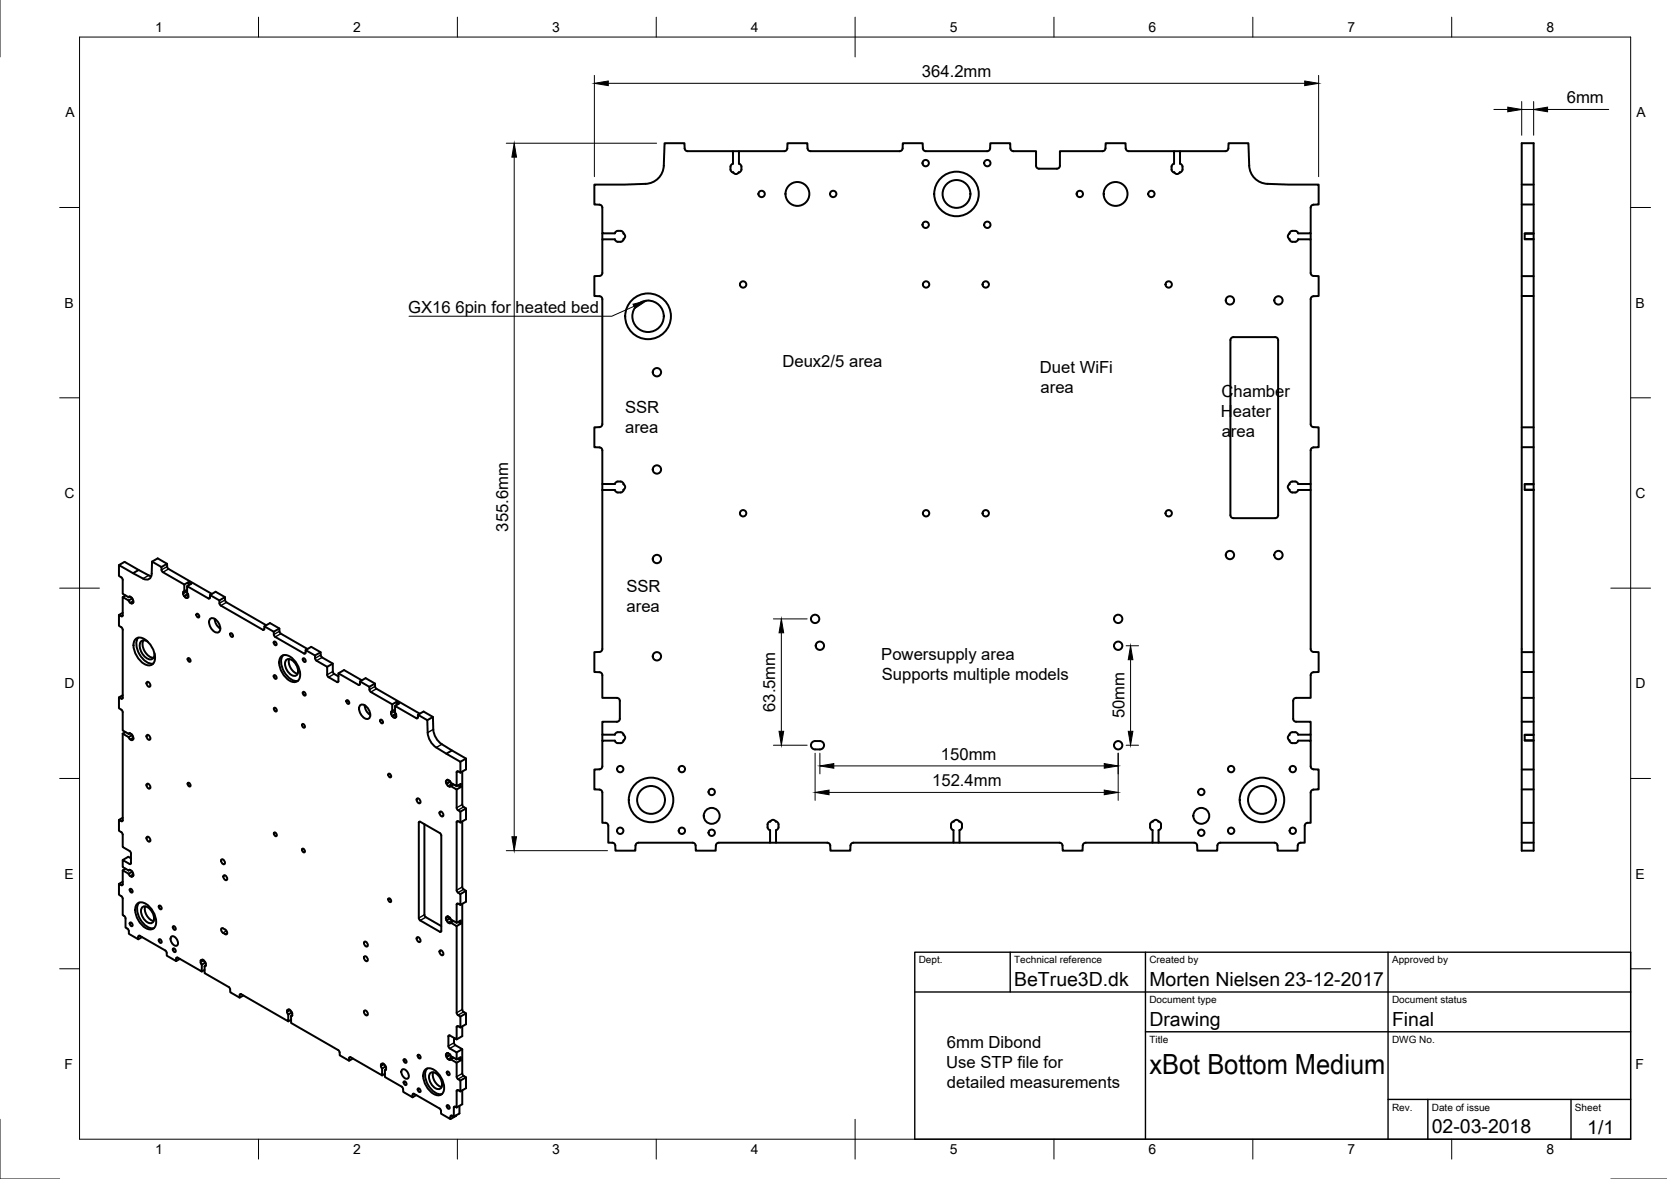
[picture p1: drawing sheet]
<svg xmlns="http://www.w3.org/2000/svg" width="420mm" height="297mm" viewBox="0 0 420 297" stroke-linecap="round" stroke-linejoin="round" font-family="sans-serif">
<!-- layer: Visible -->
<g fill="none" stroke="#000" stroke-width=".5">
<path d="M184.7 38.1h1.5M295.9 38.1h1.5M383.5 36.1h3v178.2h-3zM151.8 58.8v1.5M330.3 58.8v1.5M383.5 51.5h3M383.5 46.5h3M384.3 58.9h2.2M386.5 58.8h-2.2v1.5h2.2M383.5 69.6h3M383.5 74.6h3M384.3 60.2h2.2"/>
<path d="M310.3 85.2l.6-.3h10.5a.75 .75 0 0 1 .7 .8v44.1a.75 .75 0 0 1-.7 .7h-10.5a.75 .75 0 0 1-.8-.7v-44.1zM383.5 107.7h3M383.5 112.7h3M151.8 121.9v41.6l-.4 .7-1.6 .1v5l1.3 .1a.75 .75 0 0 1 .7 .7v5.7h3.7a.75 .75 0 0 1 .7 .8v4.5l-.2 .5-.5 .2h-3.7v3.3h3.2a1.22 1.22 0 0 1 1.1-.7 1.22 1.22 0 0 1 1.1 .7 .89 .89 0 0 1 0 1.5 1.22 1.22 0 0 1-1.1 .7 1.22 1.22 0 0 1-1.1-.7h-3.2v6.5a.75 .75 0 0 1-.7 .7l-1.3 .1v5l1.6 .1 .4 .4v7.9l1.1 .1 .4 .4v4.5h1l.5 .2 .3 .5v1.3h5l.1-1.3a.75 .75 0 0 1 .7-.7h13.7l.7 .5 .1 1.5h5v-1.3a.75 .75 0 0 1 .8-.7h12.9v-3.2a1.22 1.22 0 0 1-.7-1 1.22 1.22 0 0 1 .7-1.1 .89 .89 0 0 1 1.5 0 1.22 1.22 0 0 1 .7 1.1 1.22 1.22 0 0 1-.7 1v3.2h12.9a.75 .75 0 0 1 .8 .7v1.3h5l.1-1.5 .7-.5h25.2v-3.2h-.2a1.28 1.28 0 0 1 .2-2.1 .89 .89 0 0 1 1.5 0 1.22 1.22 0 0 1 .7 1.1 1.22 1.22 0 0 1-.7 1v3.2h25.2a.75 .75 0 0 1 .8 .7v1.3h5.1l.1-1.5 .7-.5h16.8v-3.2h-.2a1.28 1.28 0 0 1 .2-2.1 .89 .89 0 0 1 1.5 0 1.22 1.22 0 0 1 .7 1.1 1.22 1.22 0 0 1-.7 1v3.2h9a.75 .75 0 0 1 .7 .7l.1 1.3h5l.1-1.5 .7-.5h13.6a.75 .75 0 0 1 .8 .7v1.3h5l.1-1.3 .2-.5 .5-.2h1l.1-4.5 .4-.4 1-.1 .1-7.9 .4-.4 1.6-.1v-5l-1.3-.1a.75 .75 0 0 1-.8-.7v-6.5h-3.1a1.22 1.22 0 0 1-1.1 .7 1.22 1.22 0 0 1-1.1-.7 .89 .89 0 0 1 0-1.5 1.22 1.22 0 0 1 1.1-.7 1.22 1.22 0 0 1 1.1 .7h3.1v-3.3h-3.6l-.5-.2-.3-.5v-4.5a.75 .75 0 0 1 .8-.8h3.6v-5.7a.75 .75 0 0 1 .8-.7l1.3-.1v-5l-1.6-.1-.5-.7v-40.1h-3.1l-.1 .3a1.27 1.27 0 0 1-2.1-.3 .89 .89 0 0 1 0-1.5 1.22 1.22 0 0 1 1.1-.6 1.22 1.22 0 0 1 1.1 .6h3.1v-8.4a.75 .75 0 0 1 .8-.8h1.3v-5l-1.6-.2-.5-.6v-31.5a.75 .75 0 0 1 .8-.8h1.3v-5l-1.6-.1-.4-.4-.1-8.8h-3.1l-.1 .2a1.27 1.27 0 0 1-2.1-.2 .89 .89 0 0 1 0-1.5 1.22 1.22 0 0 1 1.1-.7 1.22 1.22 0 0 1 1.1 .7h3.1v-6.5a.75 .75 0 0 1 .8-.7l1.3-.1v-5l-13-.2a4.8 4.8 0 0 1-4.5-4.6l-.2-5.6h-5.1l-.1 1.5-.6 .5h-11.5v3.2h.3a1.28 1.28 0 0 1-.3 2.1 .89 .89 0 0 1-1.5 0 1.22 1.22 0 0 1-.7-1.1 1.22 1.22 0 0 1 .7-1v-3.2h-11.4a.75 .75 0 0 1-.8-.7v-1.3h-5l-.1 1.5-.7 .5h-10.8v3.6l-.2 .6-.5 .2h-4.5a.75 .75 0 0 1-.8-.8v-3.6h-5.7a.75 .75 0 0 1-.7-.7l-.1-1.3h-5l-.1 1.5-.7 .5h-15.4a.75 .75 0 0 1-.8-.7v-1.3h-5.1l-.1 1.5-.6 .5h-22.5a.75 .75 0 0 1-.8-.7v-1.3h-5l-.1 1.5-.7 .5h-11.5v3.2h.3a1.28 1.28 0 0 1-.3 2.1 .89 .89 0 0 1-1.5 0 1.22 1.22 0 0 1-.6-1.1 1.22 1.22 0 0 1 .6-1v-3.2h-11.4a.75 .75 0 0 1-.7-.7l-.1-1.3h-5l-.3 6.4a4.8 4.8 0 0 1-4.5 3.8l-12.9 .2v5l1.3 .1a.75 .75 0 0 1 .7 .7v6.5h3.2a1.22 1.22 0 0 1 1.1-.7 1.22 1.22 0 0 1 1.1 .7 .89 .89 0 0 1 0 1.5 1.22 1.22 0 0 1-1.1 .7 1.22 1.22 0 0 1-1.1-.7h-3.2v8.5a.75 .75 0 0 1-.7 .7l-1.3 .1v5l1.6 .1 .4 .7v31.5a.75 .75 0 0 1-.7 .7l-1.3 .1v5l1.6 .1 .4 .4v8.7h3.2l.1-.2a1.28 1.28 0 0 1 2.1 .2 .89 .89 0 0 1 0 1.5 1.22 1.22 0 0 1-1.1 .7 1.22 1.22 0 0 1-1.1-.7h-3.2M330.3 121.9v1.5M384.3 122h2.2M384.3 123.4h2.2M386.5 121.9h-2.2v1.5h2.2M30 142.4l1.4-.8a33.5 33.5 0 0 0 6.5 3.5l.2 .1M30.9 154.4l-.9 .5M31.6 150l-.7 .4M32.4 151.3l-1.5-.9v4.7l-.1 .2-.8-.4v2.8l.8 .5 .1 .5v17.1l-.1 .3-.8-.4v2.7l.8 .6 .1 .4v4.6l1.5 .9"/>
<path d="M32.4 150.5l.1-.2a1.23 1.23 0 0 1 1.1 1.5h-.1M32.4 151.3l.4 .5 .5 .3 .2-.2M32.7 150.3l-.3 .2M33.3 150.8l-.9 .5M33.5 151.8v.1M33.6 151.8h-.1M34.9 143.6l-1.4 .8M38.3 141.5l1.4-.8 2.4 1.3 .1 1 .3 .3 10.9 6.3M42.1 142l-1.4 .9M46.5 150.2l.3 .4h.3M46.5 149v-1.7l-5.4-3.1-.3-.4-.1-.9-2.4-1.4-.1 3a1.34 1.34 0 0 1-.6 1.4 1.34 1.34 0 0 1-1.5-.1l-6.1-3.4v2.7l.8 .5 .1 .5v3.5l1.5 .9M46.5 147.3l1-.6v.8"/>
<path d="M46.5 149l-.3 .2v.6l.3 .4M47.1 150.6h.1M47.2 148.6l-.7 .4M47.2 150.6l.2-.1 .1-.5-.3-.6v-1.7l5.4 3.1h.3v-.9l2.4 1.4 .1 .9 .3 .4 10.6 6.1M47.4 149.7l-.9 .5M47.5 150.4l-.3 .2M47.5 146.7l.7 .4-1 .6M49.5 154.7l.5 .1 .2 .7-.5-.1zM52.9 149.9l1.4-.8 2.4 1.3 .1 1 .3 .4 10 5.7M53 155.9a1.63 1.63 0 0 1 2.1 1.1 1.64 1.64 0 0 1-.2 2.4 2.49 2.49 0 0 1-1.9-3.5zM54.1 155.9a3.1 3.1 0 0 0 1.4 2.5M56.7 150.4l-1.4 .9"/>
<path d="M58 159.6l.6 .1 .1 .7-.5-.1zM66.3 158.7h.3v-.9l2.4 1.4 .1 .9 .3 .4 7.3 4.2 .3-.1v-.8l2.4 1.3 .2 1.2 2.9 1.7v2l.1 .5 2.3 1.3 .2 .1 .2-.3v-2l5.1 3 .3-.1v-.8l2.4 1.3 .1 1 .3 .3 5.4 3.1v1.8M66.6 157.8l1.4-.8 2.4 1.3 .1 1 .3 .3 6.7 3.9M70.4 158.3l-1.4 .9M30.9 175.2l-.9 .5M34.2 160.9a2.43 2.43 0 0 1 3.2 .9 5 5 0 0 1 1.4 5.1 1.86 1.86 0 0 1-3 0 5.4 5.4 0 0 1-1.9-5.6zM34.8 160.7a4.5 4.5 0 0 0 1.2 5.3 3.2 3.2 0 0 0 2.6 1.2M36.2 161.3a3.5 3.5 0 0 0 2.5 4.4M37 171.9a.71 .71 0 0 1 .8 .3 .71 .71 0 0 1-.1 .9l-.6-.5zM37.3 161.7a1.23 1.23 0 0 0-1.6-.2 1.23 1.23 0 0 0-.5 1.5 3.7 3.7 0 0 0 2.7 3.1 1.16 1.16 0 0 0 1-1.5M47.3 165.9l.5 .1 .2 .7-.5-.2zM69 170.2l.5 .1 .2 .7-.5-.2z"/>
<path d="M69 161.7l.5 .1 .2 .7-.5-.1zM69.1 178.4l.5 .1 .1 .7-.5-.1zM70.9 165.3a2.37 2.37 0 0 1 3.1 .9 4.9 4.9 0 0 1 1.4 5 1.81 1.81 0 0 1-2.9-.1 5.2 5.2 0 0 1-1.9-5.4zM71.4 165.1a4 4 0 0 0 .6 4.8 3.2 3.2 0 0 0 3.1 1.6M72.1 166.4a1.46 1.46 0 0 1 2.2 .6l.4 .5a2.07 2.07 0 0 1 0 2.7 2.25 2.25 0 0 1-2.6-1.9 2.14 2.14 0 0 1 0-1.9zM72.9 166a3.2 3.2 0 0 0 2.1 3.7M76.3 174.4l.6 .1 .1 .7-.5-.2zM76.3 165.9l.6 .1 .1 .7-.5-.1zM77 163.8l1.4-.8 2.4 1.3 .2 1.2 2.9 1.7v2.2l.3 .4 1.1 .6M80.8 164.3l-1.4 .8M83.9 167.2l-1.4 .8M85.3 169.6l1.4-.8 4.5 2.6"/>
<path d="M87.3 176.5l.6 .1 .1 .7-.5-.2zM90.7 171.7l1.4-.8 2.4 1.3 .1 1 .3 .3 10.9 6.3M90.8 177.7a1.63 1.63 0 0 1 2.1 1 1.64 1.64 0 0 1-.1 2.4 2.49 2.49 0 0 1-2-3.4zM91.9 177.7a3.1 3.1 0 0 0 1.4 2.4M94.5 172.2l-1.4 .8M98.9 177.4l1-.6 .7 .4-1 .7M98.9 179.2l-.3 .2v.6l.3 .4M99.6 178.8l-.7 .4M99.8 179.8l-.9 .6M99.9 176.8v.9M383.5 175.8h3M383.5 164.3h3"/>
<path d="M383.5 169.3h3M30.9 184.9v21.8l-.1 .2-.8-.3v2.7l.9 .8v3.3l1.8 1 .3 .4v2.8l-.3 .1-1.8-1v1.8l1.5 .8M30.9 184.9l1.5 .8M31.6 184.4l-.7 .5M32.4 184.9l.4-.1 .5 .3 .2 .4M32.4 185.7l.2 .4 .5 .3h.3l.1-.1M32.7 184.7l-.3 .2M33.3 185.2l-.9 .5M33.5 185.5h.1M33.5 185.5l.1 .5-.1 .3M33.6 186.2l-.1 .1M37 185.2a.71 .71 0 0 1 .8 .4 .71 .71 0 0 1-.1 .8l-.6-.4z"/>
<path d="M37 197.5a.71 .71 0 0 1 .8 .4 .71 .71 0 0 1-.1 .8l-.6-.4zM47.3 197.3l.5 .1 .2 .7-.5-.2zM76.2 182.5l.5 .1 .1 .7-.5-.2zM95.8 181.4l.6 .1 .1 .7-.5-.2zM97.9 195l.5 .1 .1 .7-.5-.1zM98.9 180.4l.3 .4h.3M99.5 180.8h.1M99.6 180.8l.2-.1 .1-.5-.3-.6v-1.7l5.4 3.1 .3-.1v-.8l2.4 1.3a8.7 8.7 0 0 0 .6 5l.3 .6a8.4 8.4 0 0 0 3.9 2.9l3.5 2v2.8l-.7-.4-.2 .3v3.5l-1.5-.9-.2-.4-.5-.3M99.9 180.6l-.3 .2M105.3 180.1l1.5-.8 2.3 1.3a8.7 8.7 0 0 0 .6 5l.7 1.1 1 .8M109.1 180.6l-1.4 .8M111.4 187.5l6.1 3.6v2.7l-1.5 .9"/>
<path d="M112.6 197.4h.1M112.6 196.7a1.08 1.08 0 0 0 .6 1.5l.4-.2M112.9 196.5l-.3 .1M113.5 196.9l-.9 .5M113.6 198l1.5 .9v4.6l.2 .5 .7 .5v2.7l-.7-.3-.2 .2v17.2l.2 .4 .7 .6v2.7l-.7-.4-.2 .3v4.6l-1.5-.9-.2-.4-.5-.3a.51 .51 0 0 0-.5 .3 .51 .51 0 0 0 .2 .6M113.9 189.1l-1.4 .8M114.3 197.6l-.7 .4M115.1 198.1l1.1-.6v.8l-1.1 .6M115.4 197.9l.8 .4M116.5 194.4v8.3l.2 .4 .8 .6v2.7l-1.5 .8M117.5 191.1l-1.5 .8M151.8 185.1v1.5"/>
<path d="M204.8 186.9a2.95 2.95 0 0 1 2.5 0 1.05 1.05 0 0 1 .3 1.2 1.05 1.05 0 0 1-1 .7h-1.2a1.05 1.05 0 0 1-1-.7 1.05 1.05 0 0 1 .4-1.2zM330.3 185.1v1.5M383.5 181.8h3M383.5 193.9h3M383.5 198.9h3M384.3 185.2h2.2M384.3 186.5h2.2M386.5 185.1h-2.2v1.5h2.2M30.9 206l-.9 .6M31.6 218.9l-.7 .4M32.4 219.3l.1-.1a1.23 1.23 0 0 1 1.1 1.4l-.1 .1M32.7 219.1l-.3 .2"/>
<path d="M33 216.2l-.7-.3-1.4 .8M33.3 219.6l-.9 .5M37 210.9a.71 .71 0 0 1 .8 .3 .71 .71 0 0 1-.1 .9l-.6-.5zM55.8 216.6a.71 .71 0 0 1 .8 .3 .71 .71 0 0 1-.1 .9l-.6-.5zM69.1 209.8l.5 .1 .1 .7-.5-.1zM76.2 213.9l.5 .1 .1 .7-.5-.2zM105.1 201.2a.71 .71 0 0 1 .8 .4 .71 .71 0 0 1-.2 .8l-.6-.4zM105.6 207.1l.3-.1 5 2.9 .3 .6v24.1l-.1 .2-5.2-2.9-.3-.6zM107 207.7v22.8l.3 .6 3.9 2.2M110.8 204.5a.71 .71 0 0 1 .8 .4 .71 .71 0 0 1-.1 .8l-.6-.4zM116.5 207v16.5l.2 .4 .8 .5v2.8l-1.5 .8M117.5 203.7l-1.5 .8"/>
<path d="M194.1 212.3h1.5M240.3 212.3h1.5M290.5 212.3h1.5M383.5 212.3h3M383.5 207.3h3M30.9 222.1l-.9 .6M32.4 220.1l-1.5-.8v3.5l-.1 .3-.8-.4v2.7l.9 .8v4.4l.7 .5v2.6l.8 .6 .1 1 2.4 1.3v-.8h.3l6.5 3.7 .3 .3v1l2.4 1.3 .1-.8h.3l6.1 3.5v-1.8M32.4 220.1l.2 .4 .5 .4h.3l.1-.2M32.7 224l.5 .1 .2 .7-.5-.1zM32.7 232.5l.5 .1 .2 .7-.5-.2zM33.6 220.6l-.1 .1M34.7 227.6a2.37 2.37 0 0 1 3 .9 4.9 4.9 0 0 1 1.4 5 1.81 1.81 0 0 1-2.9-.1 5.2 5.2 0 0 1-1.9-5.4z"/>
<path d="M35.1 227.4a4 4 0 0 0 .7 4.8 3.2 3.2 0 0 0 3 1.6M35.8 228.7a1.46 1.46 0 0 1 2.2 .6l.4 .5a2.07 2.07 0 0 1 0 2.7 2.25 2.25 0 0 1-2.6-1.9 2.14 2.14 0 0 1 0-1.9zM35.8 236.1l-.9 .5M36.6 228.3a3.2 3.2 0 0 0 2.1 3.8M40.1 236.7l.5 .1 .1 .7-.5-.1zM40.1 228.2l.5 .2 .1 .6-.5-.1zM43.3 235.9a1.54 1.54 0 0 1 1.3 2.3 1.54 1.54 0 0 1-1.3-2.3zM43.6 233.4l.5 .1 .2 .7-.6-.1zM43.6 239l.5 .1 .2 .7-.6-.1zM55.8 233.9a1.21 1.21 0 0 1 1.4 1.4 1.21 1.21 0 0 1-1.4-1.4zM56.4 220.6a.71 .71 0 0 1 .7 .3 .71 .71 0 0 1-.1 .9l-.6-.5zM91.8 237.3a.71 .71 0 0 1 .8 .3 .71 .71 0 0 1-.1 .9l-.6-.4z"/>
<path d="M97.9 226.4l.5 .1 .1 .7-.5-.1zM105.1 236.2a.71 .71 0 0 1 .8 .3 .71 .71 0 0 1-.2 .9l-.6-.5zM110.8 239.5a.71 .71 0 0 1 .8 .3 .71 .71 0 0 1-.1 .9l-.6-.4zM112.6 231v.1M112.6 231.8l.9-.5zM112.6 231.9l.3 .5 .5 .2 .2-.1M112.9 230.9l-.3 .1M112.9 230.9l-.3 .2M113.6 232.5l1.5 .8v21.8l.2 .5 .7 .5v2.8l-.9-.3v3.3l-1.7-1h-.3l-.1 .2 .1 2.7 .3 .4 1.7 .9v1.8l-1.5-.8-.2-.4-.5-.4M114.3 232l-.7 .5M115.1 232.5l1.1-.6v.8l-1.1 .6M115.4 232.3l.8 .4"/>
<path d="M116.5 227.7v26.6l.2 .5 .8 .5v2.7l-1.5 .9M117.5 224.4l-1.5 .9M45.3 241.6l-.9 .5M50.9 241.9l-.2-.1-.1 .3v.6l.3 .3M50.9 241.9a1.02 1.02 0 0 1 1 .9l-.1 .6h-.2M51.1 241.8l-.2 .1M51.6 243.4v1.8l6.1 3.5 .3 .3v1l2.4 1.3 .1-.8h.3l11.9 6.8v-1.7M51.6 244.4l-.7 .4M51.8 242.5l-.9 .5M51.9 243.3l-.3 .1M61.3 250.8l-.9 .5M72.7 254.4h-.2l-.1 .2v.6l.3 .4"/>
<path d="M72.7 254.4a1.02 1.02 0 0 1 1 1l-.1 .5-.2 .1M72.9 254.3l-.2 .1M73.4 256v1.7l11.9 6.9 .3 .3v1l2.4 1.3 .1-.8h.3l7.9 4.5v-1.7M73.4 256.9l-.7 .4M73.6 255.1l-.9 .5M73.7 255.8l-.3 .2M91.8 241a.71 .71 0 0 1 .8 .3 .71 .71 0 0 1-.1 .9l-.6-.5zM91.8 254.7a.71 .71 0 0 1 .8 .3 .71 .71 0 0 1-.1 .8l-.6-.4zM116.5 258.6v2.4l-1.4 .9M117.5 255.3l-1.5 .8M88.9 266.7l-.9 .5M96.3 268h-.1l-.2 .3 .1 .5 .2 .4"/>
<path d="M96.3 268a1.02 1.02 0 0 1 1 1v.5l-.3 .1M96.5 268h-.2M97 270.5l-.7 .4M97.2 268.7l-.9 .5M97.3 269.5l-.3 .1M101.4 269.4a1.54 1.54 0 0 1 1.4 2.3 1.54 1.54 0 0 1-1.4-2.3zM101.8 272.5l.5 .1 .1 .7-.5-.1zM101.8 266.9l.5 .1 .1 .7-.5-.1zM104.9 275.9l-.9 .6M105.3 265.8l.5 .1 .2 .7-.5-.1zM105.3 274.3l.5 .1 .2 .7-.5-.2zM107.2 269.4a2.37 2.37 0 0 1 3.1 .9 4.9 4.9 0 0 1 1.4 5 1.81 1.81 0 0 1-2.9-.1 5.2 5.2 0 0 1-1.9-5.4z"/>
<path d="M107.7 269.2a4 4 0 0 0 .6 4.8 3.2 3.2 0 0 0 3.1 1.6M108.3 270.5a1.46 1.46 0 0 1 2.3 .6l.3 .5a2.07 2.07 0 0 1 0 2.7 2.25 2.25 0 0 1-2.6-1.9 2.14 2.14 0 0 1 0-1.9zM109.2 270.1a3.2 3.2 0 0 0 2.1 3.8M112.6 266.3l.3 .5 .5 .3 .2-.2M112.6 265.5l-.2 .3 .2 .4M112.6 278.5l.6 .1 .1 .7-.5-.1zM112.6 270l.6 .2 .1 .6-.5-.1zM112.9 265.3l-.3 .2 .3-.2M112.9 265.3l-.3 .2M113.5 265.8l-.9 .4M113.6 266.9l1.5 .8v3.6l.2 .4 .7 .5v2.8l-.9-.3v4.3l-.7-.2v2.5l-.8-.2-.1 .8-2.3-1.3-.1-1-.3-.3-6.4-3.7h-.3l-.1 .9-2.4-1.4v-1l-.4-.3-4.2-2.5v-1.7M114.3 266.5l-.7 .4"/>
<path d="M114.4 261.5v1.2l.2 .5 1.9 1.1v6.2l.2 .4 .8 .5v2.8l-1.5 .8M115.1 266.9l1.1-.6v.8l-1.1 .6M115.4 266.7l.8 .4M115.8 278.6v1.9l-1.4 .8M116.5 274.7v3.5l-1.4 .8M116.5 264.3l-1.4 .8M117.5 271.4l-1.5 .8M115 281l-1.5 .9"/>
<circle cx="192" cy="48.9" r=".8"/>
<circle cx="201" cy="48.9" r="3"/>
<circle cx="210" cy="48.9" r=".8"/>
<circle cx="233.3" cy="56.6" r=".8"/>
<circle cx="233.3" cy="41.1" r=".8"/>
<circle cx="241.1" cy="48.9" r="3.5"/>
<circle cx="241.1" cy="48.9" r="5.6"/>
<circle cx="248.8" cy="56.6" r=".8"/>
<circle cx="248.8" cy="41.1" r=".8"/>
<circle cx="272.2" cy="48.9" r=".8"/>
<circle cx="281.2" cy="48.9" r="3"/>
<circle cx="290.2" cy="48.9" r=".8"/>
<circle cx="163.3" cy="79.7" r="4"/>
<circle cx="163.3" cy="79.7" r="5.8"/>
<circle cx="187.3" cy="71.7" r=".8"/>
<circle cx="233.4" cy="71.7" r=".8"/>
<circle cx="248.4" cy="71.7" r=".8"/>
<circle cx="294.6" cy="71.7" r=".8"/>
<circle cx="310" cy="75.7" r="1.05"/>
<circle cx="322.2" cy="75.7" r="1.05"/>
<circle cx="165.6" cy="93.8" r="1.05"/>
<circle cx="165.6" cy="118.3" r="1.05"/>
<circle cx="187.3" cy="129.3" r=".8"/>
<circle cx="233.4" cy="129.3" r=".8"/>
<circle cx="248.4" cy="129.3" r=".8"/>
<circle cx="294.6" cy="129.3" r=".8"/>
<circle cx="310" cy="139.8" r="1.05"/>
<circle cx="322.2" cy="139.8" r="1.05"/>
<circle cx="165.6" cy="140.8" r="1.05"/>
<circle cx="205.4" cy="155.9" r="1.05"/>
<circle cx="281.8" cy="155.9" r="1.05"/>
<circle cx="165.6" cy="165.3" r="1.05"/>
<circle cx="206.6" cy="162.7" r="1.05"/>
<circle cx="281.8" cy="162.7" r="1.05"/>
<circle cx="156.3" cy="193.8" r=".8"/>
<circle cx="171.9" cy="193.8" r=".8"/>
<circle cx="179.4" cy="199.5" r=".8"/>
<circle cx="281.8" cy="187.8" r="1.05"/>
<circle cx="302.8" cy="199.5" r=".8"/>
<circle cx="310.3" cy="193.8" r=".8"/>
<circle cx="325.8" cy="193.8" r=".8"/>
<circle cx="156.3" cy="209.3" r=".8"/>
<circle cx="164.1" cy="201.5" r="3.5"/>
<circle cx="164.1" cy="201.5" r="5.6"/>
<circle cx="171.9" cy="209.3" r=".8"/>
<circle cx="179.4" cy="209.8" r=".8"/>
<circle cx="179.4" cy="205.5" r="2"/>
<circle cx="302.8" cy="209.8" r=".8"/>
<circle cx="302.8" cy="205.5" r="2"/>
<circle cx="310.3" cy="209.3" r=".8"/>
<circle cx="318.1" cy="201.5" r="3.5"/>
<circle cx="318.1" cy="201.5" r="5.6"/>
<circle cx="325.8" cy="209.3" r=".8"/>
</g>
<!-- layer: Visible Narrow -->
<g fill="none" stroke="#000" stroke-width=".35">
<path d="M30.9 155.1l-.3 .2M33.6 151.4l-.8 .4M33.6 151.7l-.5 .3M37.5 145l-1.4 .8M42.1 142.7l-1.4 .9M42.5 143.3l-1.4 .9M47.2 149l-1 .6M47.2 148.7l-1 .5M52.9 150.6l-.3 .2M56.7 151.2l-1.4 .8M57.1 151.8l-1.4 .8M66.6 158.5l-.3 .2"/>
<path d="M70.4 159l-1.4 .9M70.8 159.6l-1.4 .9M30.9 175.8l-.3 .2M77 164.5l-.3 .2M80.8 165l-1.4 .9M81.2 165.6l-1.4 .9M83.9 169.2l-1.4 .8M84.2 169.8l-1.4 .8M85.3 171.6l-.4 .2M90.7 172.3l-.3 .3M94.5 172.9l-1.4 .8M94.9 173.5l-1.4 .8"/>
<path d="M99.6 179.2l-1 .6M99.6 178.8l-1 .6M33.6 185.8l-.8 .5M33.6 186.1l-.5 .3M105.3 180.8l-.3 .2M109.2 183.8l-1.4 .8M111.4 187.5l-1.4 .8M113.9 197.4l-1 .6M114.3 197.6l-1.1 .6M115.4 194.3l-.3 .3M30.9 206.7l-.3 .2M33 217.5l-.3 .2"/>
<path d="M105.9 207l-.3 .2M115.4 206.9l-.3 .2M116.5 202.7l-1.4 .8M116.9 203.3l-1.5 .8M30.9 222.8l-.3 .2M33.6 220.2l-.8 .5M33.6 220.6l-.5 .3M35.2 235.8l-.3 .2M57.1 234.5l-.9 .5M57.3 235.1l-.5 .3M107 230.5l-1.4 .8M107.3 231.1l-1.4 .8"/>
<path d="M111.2 234.6l-.3 .2M113.9 231.8l-1 .6M114.3 232l-1.1 .6M115.4 227.7l-.3 .2M116.5 223.5l-1.4 .8M116.9 224.1l-1.5 .8M44.8 241.3l-.4 .2M51.1 241.8l-.5 .3M51.4 242l-.8 .5M60.8 250.5l-.4 .2M72.9 254.3l-.5 .3M73.2 254.5l-.8 .5"/>
<path d="M115.4 258.5l-.3 .2M116.5 254.3l-1.4 .8M116.9 254.9l-1.5 .9M88.4 266.4l-.4 .2M96.5 268l-.5 .3M96.8 268.2l-.8 .4M104.4 275.6l-.4 .2M113.4 260.9l-.4 .2M113.9 266.2l-1 .6M114.3 266.4l-1.1 .6M114.4 262.7l-1.4 .8M114.7 278.8l-.3 .2"/>
<path d="M114.8 263.3l-1.4 .9M115.4 274.7l-.3 .2M116.5 270.5l-1.4 .8M116.9 271.1l-1.5 .8M113.9 281.1l-.3 .2"/>
</g>
<!-- layer: Border -->
<g fill="none" stroke="#000" stroke-width=".25">
<path d="M0 -.1v14.5M20 9.3h391v277.7h-391zM65.2 4.3v5M115.3 4.3v5M165.4 4.3v5M215.5 4.3v10.1M265.6 4.3v5M315.8 4.3v5M365.9 4.3v5M15 52.3h5M411 52.3h5M15 100.2h5"/>
<path d="M411 100.2h5M15 148.2h10.1M406 148.2h10M15 196.1h5M411 196.1h5M15 244.1h5M411 244.1h5M0 282v15h15M65.2 287v5M115.3 287v5M165.4 287v5M215.5 282v10"/>
<path d="M265.6 287v5M315.8 287v5M365.9 287v5M406 297h14.2"/>
</g>
<!-- layer: TitleBlock -->
<path d="M230.6 239.9h180.4v47.1h-180.4zM254.6 239.9v10M288.7 239.9v47.1M349.9 239.9v47.1M230.6 249.9h180.4M288.7 259.9h122.3M349.9 277h61.1M359.9 277v10M396 277v10" fill="none" stroke="#000" stroke-width=".35"/>
<!-- layer: Dimensions -->
<g fill="none" stroke="#000" stroke-width=".25">
<path d="M149.8 19v25.5M332.4 19v25.5M127.6 36.1h37.9M129.6 39.6v171.2M153.3 21h175.5M376.5 27.6h3.5M383.5 25.6v8.5M383.5 27.6h3M386.5 25.6v8.5M390.1 27.6h15.4M194.9 155.9h8.5M196.9 159.4v24.8"/>
<path d="M283.8 162.7h3.2M285 166.2v18M194.9 187.8h8.5M205.4 189.8v11.8M206.6 189.8v5.2M209 199.6h69.3M210.2 193h68.1M281.8 189.8v11.8M283.8 187.8h3.2M127.6 214.3h25.5"/>
</g>
<g fill="#000" stroke="#000" stroke-width=".25">
<path d="M129.6 36.1l.6 3.5h-1.2zM149.8 21l3.5-.6v1.2zM328.8 20.4l3.6 .6-3.6 .6zM380 27l3.5 .6-3.5 .6zM386.5 27.6l3.6-.6v1.2zM196.9 155.9l.6 3.5h-1.1zM285 162.7l.5 3.5h-1.1zM196.4 184.2h1.1l-.6 3.6zM205.4 199.6l3.6-.5v1.1zM206.6 193l3.6-.6v1.1zM278.3 199.1l3.5 .5-3.5 .6zM278.3 192.4l3.5 .6-3.5 .5z"/>
<path d="M284.4 184.2h1.1l-.5 3.6zM129 210.8h1.2l-.6 3.5z"/>
</g>
<!-- layer: Annotations -->
<path d="M159.6 76.6l3.4-.9-3 2z" fill="#000" stroke="#000" stroke-width=".25"/>
<path d="M159.8 77.2l-5.6 2.5h-51.1" fill="none" stroke="#000" stroke-width=".25"/>
<text font-size="7" x="289.7" y="270.5">xBot Bottom Medium</text>
<g font-size="4.9">
<text x="255.6" y="248.4">BeTrue3D.dk</text>
<text x="289.7" y="248.4">Morten Nielsen 23-12-2017</text>
<text x="289.7" y="258.4">Drawing</text>
<text x="350.9" y="258.4">Final</text>
<text x="360.9" y="285.5">02-03-2018</text>
<text x="400.1" y="285.6">1/1</text>
</g>
<g font-size="4.2">
<text x="232.4" y="19.4">364.2mm</text>
<text x="394.9" y="26">6mm</text>
<text x="102.9" y="78.8">GX16 6pin for heated bed</text>
<text x="197.2" y="92.5">Deux2/5 area</text>
<text x="262.1" y="94">Duet WiFi</text>
<text x="262.3" y="99.1">area</text>
<text x="307.9" y="100">Chamber</text>
<text x="157.5" y="104.1">SSR</text>
<text x="307.7" y="105">Heater</text>
<text x="157.6" y="109.1">area</text>
<text x="307.9" y="110">area</text>
<text x="128" y="133.9" transform="rotate(-90 128 133.9)">355.6mm</text>
<text x="157.9" y="149.1">SSR</text>
<text x="157.9" y="154.1">area</text>
<text x="222.1" y="166.2">Powersupply area</text>
<text x="222.3" y="171.2">Supports multiple models</text>
<text x="195.4" y="179.4" transform="rotate(-90 195.4 179.4)">63.5mm</text>
<text x="283.4" y="181" transform="rotate(-90 283.4 181)">50mm</text>
<text x="237.1" y="191.4">150mm</text>
<text x="234.9" y="198.1">152.4mm</text>
<text x="238.7" y="263.9">6mm Dibond</text>
<text x="238.5" y="269">Use STP file for</text>
<text x="238.7" y="274">detailed measurements</text>
</g>
<g font-size="3.5">
<text x="39.1" y="8.1">1</text>
<text x="89" y="8.1">2</text>
<text x="139.1" y="8.1">3</text>
<text x="189.2" y="8.1">4</text>
<text x="239.4" y="8.1">5</text>
<text x="289.5" y="8.1">6</text>
<text x="339.6" y="8.1">7</text>
<text x="389.8" y="8.1">8</text>
<text x="16.5" y="29.6">A</text>
<text x="412.4" y="29.6">A</text>
<text x="16.2" y="77.5">B</text>
<text x="412.2" y="77.5">B</text>
<text x="16.3" y="125.5">C</text>
<text x="412.3" y="125.5">C</text>
<text x="16.2" y="173.4">D</text>
<text x="412.2" y="173.4">D</text>
<text x="16.3" y="221.4">E</text>
<text x="412.3" y="221.4">E</text>
<text x="16.3" y="269.3">F</text>
<text x="412.3" y="269.3">F</text>
<text x="39.1" y="290.8">1</text>
<text x="89" y="290.8">2</text>
<text x="139.1" y="290.8">3</text>
<text x="189.2" y="290.8">4</text>
<text x="239.4" y="290.8">5</text>
<text x="289.5" y="290.8">6</text>
<text x="339.6" y="290.8">7</text>
<text x="389.8" y="290.8">8</text>
</g>
<g font-size="2.5">
<text x="231.6" y="242.7">Dept.</text>
<text x="255.6" y="242.7">Technical reference</text>
<text x="289.7" y="242.7">Created by</text>
<text x="350.9" y="242.7">Approved by</text>
<text x="289.7" y="252.7">Document type</text>
<text x="350.9" y="252.7">Document status</text>
<text x="289.7" y="262.8">Title</text>
<text x="350.9" y="262.8">DWG No.</text>
<text x="350.9" y="279.8">Rev.</text>
<text x="360.9" y="279.8">Date of issue</text>
<text x="397" y="279.8">Sheet</text>
</g>
</svg>
